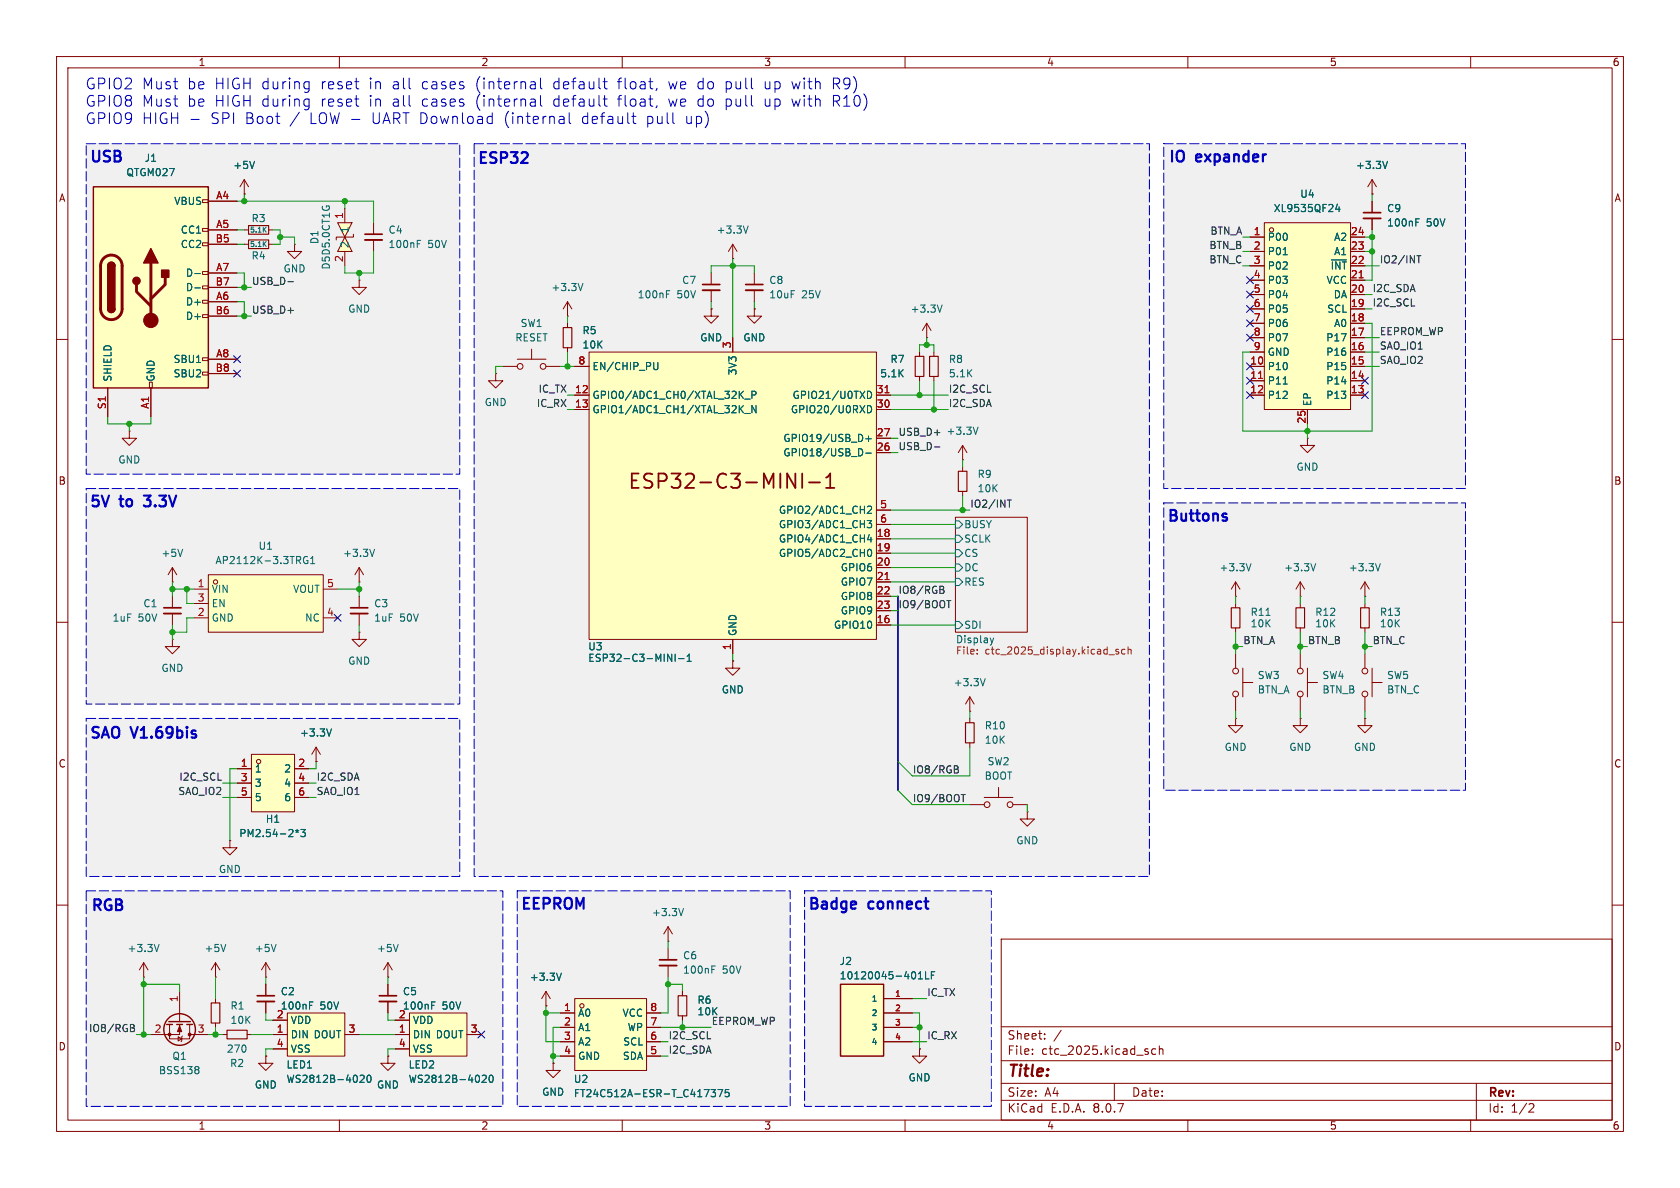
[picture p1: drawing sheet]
<svg xmlns="http://www.w3.org/2000/svg" width="297mm" height="210mm" viewBox="0 0 297 210" stroke-linecap="round" stroke-linejoin="round" font-family="sans-serif">
<g fill="none" stroke="#840000" stroke-width=".18">
<path d="M10 10h277v190h-277zM12 12h273v186h-273zM60 10v2M110 10v2M160 10v2M210 10v2M260 10v2M10 60h2M285 60h2M10 110h2M285 110h2M10 160h2"/>
<path d="M177 166h108v32h-108zM285 160h2M60 198v2M110 198v2M160 198v2M177 194.5h108M177 191.5h108M177 187.5h108M177 181.5h108M182.5 186.3v.1M182.5 185.5v.1M184.7 183.6v.1"/>
<path d="M184.7 182.8v.1M187.6 182.1l-1.3 2M197 191.5v3M203 186v.3M204.3 185.5l-.4-.1-.3 .3v.4l.1 .2h.6M205 185.5l.2-.1 .3 .1 .1 .9M205 184.9v1.5M210 198v2M260 198v2M261 191.5v6.5M270.5 195.1l.5 .1 .2 .3-1 1.1h1"/>
</g>
<path d="M168.9 91.4h12.7v20.4h-12.7z" fill="#ffeee6" stroke="#ffeee6" stroke-width=".18"/>
<g fill="#f0f0f0">
<path d="M15.2 127h66.1v27.9h-66.1z"/>
<path d="M15.2 157.5h73.7v38.1h-73.7z"/>
<path d="M142.2 157.5h33.1v38.1h-33.1z"/>
<path d="M205.7 25.4h53.4v61h-53.4z"/>
<path d="M83.8 25.4h119.4v129.5h-119.4z"/>
<path d="M91.4 157.5h48.3v38.1h-48.3z"/>
<path d="M15.2 25.4h66.1v58.4h-66.1z"/>
<path d="M205.7 88.9h53.4v50.8h-53.4z"/>
<path d="M15.2 86.4h66.1v38.1h-66.1z"/>
</g>
<g fill="none" stroke="#840000" stroke-width=".18">
<path d="M43.2 34.3h.1M43.2 31.8l-.8 1.2M43.2 31.8v2.5M43.2 31.8l.7 1.2M66 39.4v2M43.2 43.2h.7M43.2 40.6h.7M47.5 43.2h.8M47.5 40.6h.8M63.5 49.5v1.3h1.3l-1.3 1.3-1.3-1.3h1.3M63.5 49.5h.1M66 42.4v2.1"/>
<path d="M168.9 91.4h12.7v20.4h-12.7zM63.5 111.8v1.2h1.3l-1.3 1.3-1.3-1.3h1.3M63.5 111.8h.1M63.5 105.4v2M63.5 108.5v2"/>
</g>
<g fill="none" stroke="#006464" stroke-width=".18">
<path d="M45 28.5l-.4 1.3M46.7 43.1l.4 .5M46.7 40.5l.4 .5M47.1 42.7l-.6 .5M47.1 40.2l-.6 .5M73.8 43.1h.4M73.8 42.5h.6M168.9 92.1h.6l.7 .6-.7 .6h-.6zM168.9 94.6h.6l.7 .7-.7 .6h-.6zM168.9 97.2h.6l.7 .6-.7 .6h-.6zM168.9 99.7h.6l.7 .6-.7 .7h-.6zM168.9 102.2h.6l.7 .7-.7 .6h-.6z"/>
<path d="M168.9 109.9h.6l.7 .6-.7 .6h-.6zM175.1 112.8l.3 .8M175.4 113.6l-.2 .3M175.7 112.8l-.3 .8"/>
</g>
<path d="M172.8 115.5v.1M172.8 114.8v.2M196 115.7h1M197.7 114.8h-.3l-.1 .2v.1l.4 .2v.3h-.4M198.9 114.8h-.4l-.2 .2 .1 .6h.5M199.4 114.9l.2-.1h.3l.1 .8M199.4 114.4v1.2" fill="none" stroke="#725600" stroke-width=".18"/>
<path d="M64.5 42.4h3.1M62 108.5h3" fill="none" stroke="#840000" stroke-width=".33"/>
<path d="M64.5 41.4h3.1M62 107.4h3" fill="none" stroke="#840000" stroke-width=".3"/>
<path d="M43.9 39.9h3.6v1.5h-3.6zM43.9 42.4h3.6v1.5h-3.6z" fill="none" stroke="#840000" stroke-width=".2"/>
<path d="M16.5 33h20.3v35.6h-20.3z" fill="#ffffc2"/>
<g fill="none" stroke="#840000" stroke-width=".18">
<path d="M35.8 35.3h1v.5h-1zM36.8 35.6h5.1M35.8 55.6h1v.5h-1zM35.8 53.1h1v.5h-1zM35.8 50.5h1v.6h-1zM35.8 48h1v.5h-1zM35.8 42.9h1v.5h-1zM35.8 40.4h1v.5h-1zM36.8 40.6h5.1M36.8 53.3h5.1M36.8 48.3h5.1M36.8 43.2h5.1"/>
<path d="M36.8 55.9h5.1M36.8 50.8h5.1M19 68.6v5.1M26.4 67.6h.5v1h-.5zM26.7 68.6v5.1M35.8 65.8h1v.5h-1zM35.8 63.2h1v.6h-1zM36.8 63.5h5.1M36.8 66h5.1M63.5 102.9h.1M63.5 100.3l-.8 1.3M63.5 100.3v2.6"/>
<path d="M63.5 100.3l.8 1.3"/>
</g>
<path d="M16.5 33h20.3v35.6h-20.3zM19 54.6a.64 .64 0 0 0 .7 .6 .64 .64 0 0 0 .6-.6M19 47a.64 .64 0 0 1 .7-.6 .64 .64 0 0 1 .6 .6" fill="none" stroke="#840000" stroke-width=".25"/>
<path d="M18.3 45.7a1.9 1.9 0 0 1 2.1-.5 1.9 1.9 0 0 1 1.2 1.8v7.6a1.91 1.91 0 0 1-1.9 1.9 1.91 1.91 0 0 1-1.9-1.9v-7.8l.2-.6zM24.1 50.3v1.3l2.6 2.5M26.7 46.5v10.1M29.2 49v1.3l-2.5 2.5" fill="none" stroke="#840000" stroke-width=".51"/>
<g fill="#840000" stroke="#840000" stroke-width=".25">
<path d="M19 54.6h1.3a.64 .64 0 0 1-.6 .6 .64 .64 0 0 1-.7-.6z"/>
<path d="M19 47h1.3v7.6h-1.3z"/>
<path d="M19.2 46.5a.64 .64 0 0 1 .7-.1 .64 .64 0 0 1 .4 .6h-1.3z"/>
<path d="M26.7 43.9l1.2 2.6h-2.5z"/>
<path d="M28.6 47.8h1.2v1.2h-1.2z"/>
<circle cx="24.1" cy="49.7" r=".63"/>
</g>
<circle cx="26.7" cy="56.6" r="1.27" fill="#840000" stroke="#840000" stroke-width=".18"/>
<path d="M34.4 48.4h1M34.4 50.9h1M66.2 97.1l-.4 1.3" fill="none" stroke="#006464" stroke-width=".18"/>
<path d="M36.8 101.6h20.3v10.2h-20.3z" fill="#ffffc2"/>
<g fill="none" stroke="#840000" stroke-width=".18">
<path d="M52.1 43.2v1.3h1.2l-1.2 1.2-1.3-1.2h1.3M52.1 43.2h.1M163.8 59.7h.1M163.8 57.2l-.7 1.2M163.8 57.2v2.5M163.8 57.2l.8 1.2M22.9 76.2v1.3h1.2l-1.2 1.2-1.3-1.2h1.3M22.9 76.2h.1M165.1 62.2v.8M165.1 66.5v.8M170.2 78.7l-.8 1.3M170.2 78.7v2.6"/>
<path d="M170.2 78.7l.7 1.3M170.2 81.3h.1M30.5 102.9h.1M30.5 100.3v2.6M30.5 105.4v2M30.5 108.5v2M30.5 100.3l-.8 1.3M30.5 100.3l.7 1.3M34.3 104.1h2.5M34.3 109.2h2.5M34.3 106.7h2.5M36.8 101.6h20.3v10.2h-20.3z"/>
<path d="M57.1 104.1h2.6M57.1 109.2h2.6M38.1 172.7h.1M38.1 170.2l-.8 1.3M38.1 170.2v2.5M38.1 176.5v.8M38.1 170.2l.8 1.3M38.1 180.8v.8"/>
<circle cx="38.1" cy="102.9" r=".38"/>
</g>
<path d="M166.6 53.9l-.5 1.3M172.9 75.5l-.4 1.3M32.3 97.1l-.4 1.3M54.4 98.4a.59 .59 0 0 0-.8 .6 .59 .59 0 0 0 .8 .6v-.5h-.2M54.9 99.6h.7M54.9 98.7l.4-.3v1.2M39.9 166.9l-.4 1.3" fill="none" stroke="#006464" stroke-width=".18"/>
<path d="M29 108.5h3" fill="none" stroke="#840000" stroke-width=".33"/>
<path d="M29 107.4h3" fill="none" stroke="#840000" stroke-width=".3"/>
<path d="M164.3 63h1.6v3.5h-1.6zM37.3 177.3h1.6v3.5h-1.6z" fill="none" stroke="#840000" stroke-width=".2"/>
<path d="M104.1 62.2h50.8v50.8h-50.8z" fill="#ffffc2"/>
<g fill="none" stroke="#840000" stroke-width=".18">
<path d="M125.7 54.6v1.3h1.3l-1.3 1.3-1.2-1.3h1.2M125.7 54.6h.1M129.5 59.7v2.5M133.3 54.6v1.3h1.3l-1.3 1.3-1.2-1.3h1.2M133.3 54.6h.1M101.6 69.9h2.5M101.6 72.4h2.5M101.6 64.8h2.5M104.1 62.2h50.8v50.8h-50.8zM154.9 69.9h2.6M154.9 72.4h2.6M154.9 77.5h2.6"/>
<path d="M162.6 62.2v.8M162.6 66.5v.8M154.9 95.3h2.6M154.9 97.8h2.6M154.9 80h2.6M154.9 90.2h2.6M154.9 92.7h2.6M30.5 113v1.3h-1.3l1.3 1.3 1.2-1.3h-1.2M30.5 113h.1M129.5 116.8v1.3h1.3l-1.3 1.3-1.2-1.3h1.2M129.5 116.8h.1M129.5 113v2.6"/>
<path d="M154.9 110.5h2.6M154.9 100.3h2.6M154.9 102.9h2.6M154.9 105.4h2.6M154.9 108h2.6M171.4 125.7h.1M171.4 123.2l-.7 1.3M171.4 123.2v2.5M171.4 123.2l.8 1.3M25.4 172.7h.1M25.4 170.2l-.8 1.3M25.4 170.2v2.5"/>
<path d="M25.4 170.2l.8 1.3M68.6 174v2M68.6 177v2.1"/>
</g>
<path d="M139.2 83.7l1.4 2.5v-2.5M141.8 83.7v2.5M143 85.3h2M146 86.2h1.5M146 84.4l.8-.7v2.5" fill="none" stroke="#840000" stroke-width=".32"/>
<g fill="none" stroke="#006464" stroke-width=".18">
<path d="M116.3 64.1l-.1 1.1-.1 .1h-.4M131.7 70.6h.9M131.7 73.1h.9M132.9 69.8h.6l.2-.2-.1-.3-.7-.1v1.2M133.7 71.7v1.3l-.8-1.3v1.3M152.3 79.4l.2 .5-.2 .6M153.1 77.6h.9M153.4 69.2a.64 .64 0 0 1 .7 .6 .64 .64 0 0 1-.7 .6zM153.4 71.7a.64 .64 0 0 1 .7 .6 .64 .64 0 0 1-.7 .7zM153.5 77.1v.9M153.1 80.1h.9M153.3 92h.8l-.4 .5 .3 .1v.6l-.2 .1-.5-.1"/>
<path d="M153.4 89.6l.4-.1 .3 .3-.8 .9h.8M153.5 97.2l.2-.1a.68 .68 0 0 1 .4 .6 .68 .68 0 0 1-.4 .7l-.2-.2-.1-.3zM153.7 94.5l-.3 .9h.8M154 95v.8M118 115.6l.8 1.3v-1.3M119.4 115.6v1.3M120 116.4h.9M121.5 116.9h.7M121.5 116l.3-.4v1.3M174.2 120l-.5 1.2M28.1 166.9l-.4 1.3M76.3 177.7h.4"/>
<path d="M76.3 177.1h.6"/>
</g>
<path d="M156.5 69.4h.7M156.5 102.5h.7" fill="none" stroke="#a90000" stroke-width=".18"/>
<path d="M161.8 63h1.5v3.5h-1.5z" fill="none" stroke="#840000" stroke-width=".2"/>
<path d="M67.1 177h3" fill="none" stroke="#840000" stroke-width=".33"/>
<path d="M67.1 176h3" fill="none" stroke="#840000" stroke-width=".3"/>
<path d="M72.4 179.1h10.1v7.6h-10.1z" fill="#ffffc2"/>
<g fill="none" stroke="#840000" stroke-width=".18">
<path d="M55.9 134.6h.1M55.9 132.1l-.8 1.3M55.9 132.1v2.5M55.9 132.1l.7 1.3M40.6 148.6v1.3h1.3l-1.3 1.2-1.2-1.2h1.2M40.6 148.6h.1M68.6 172.7h.1M68.6 170.2l-.8 1.3M68.6 170.2v2.5M68.6 170.2l.7 1.3M72.4 179.1h10.1v7.6h-10.1zM68.6 186.7v1.3h1.2l-1.2 1.2-1.3-1.2h1.3"/>
<path d="M68.6 186.7h.1M69.8 182.9h2.6M69.8 180.3h2.6M69.8 185.4h2.6M82.5 182.9h2.6"/>
</g>
<path d="M58.6 128.8l-.4 1.3M70.4 166.9l-.4 1.3M85.2 190.2l.5-.1 .3 .3-.8 .9h.8M86.6 190.2l.2-.1a.68 .68 0 0 1 .4 .6 .68 .68 0 0 1-.4 .6l-.2-.1-.1-.4z" fill="none" stroke="#006464" stroke-width=".18"/>
<path d="M148.6 174h7.6v12.7h-7.6z" fill="#ffffc2"/>
<path d="M148.6 174h7.6v12.7h-7.6z" fill="none" stroke="#840000" stroke-width=".25"/>
<path d="M156.2 176.5h5.1M156.2 179.1h5.1M156.2 181.6h5.1M156.2 184.2h5.1" fill="none" stroke="#840000" stroke-width=".18"/>
<path d="M162.4 173h.7M162.4 172.1l.3-.3v1.2M163.6 171.8v1.2h.6M164.7 172.4h.4M165.3 171.8h-.6v1.2" fill="none" stroke="#006464" stroke-width=".18"/>
<path d="M44.4 133.4h7.7v10.1h-7.7z" fill="#ffffc2"/>
<g fill="none" stroke="#840000" stroke-width=".18">
<path d="M41.9 135.9h2.5M41.9 138.4h2.5M44.4 133.4h7.7v10.1h-7.7zM52.1 135.9h2.5M52.1 138.4h2.5M41.9 141h2.5M52.1 141h2.5M162.6 185.4v1.3h1.2l-1.2 1.3-1.3-1.3h1.3M162.6 185.4h.1"/>
<circle cx="45.7" cy="134.6" r=".38"/>
</g>
<path d="M52.2 146.8l.3 .1M52.5 146.6v.3M52.5 146.9l-.2 .3M52.5 146.9l.2 .3M52.8 146.8l-.3 .1M53.2 146.6h.8l-.4 .5 .3 .1v.6l-.2 .1-.5-.1" fill="none" stroke="#006464" stroke-width=".18"/>
<path d="M50.8 179.1h10.2v7.6h-10.2z" fill="#ffffc2"/>
<path d="M31.7 175.3v5.3M50.8 179.1h10.2v7.6h-10.2zM30 181.1v2.5h3.5v-2.5M31.5 183.3l.6 .3-.6 .4zM31.7 181.1v1.8h-5M32.3 183.1l-.2 .2v.7l-.1 .2M33.5 182.9h3.3M48.3 182.9h2.5M48.3 180.3h2.5M48.3 185.4h2.5M61 182.9h2.5" fill="none" stroke="#840000" stroke-width=".18"/>
<path d="M34.9 188.5l.3 .3-.3 .3 .3 .2v.3l-.3 .2M63.7 190.2l.4-.1 .3 .3-.8 .9h.8M65.1 190.1h.1a.68 .68 0 0 1 .4 .6 .68 .68 0 0 1-.4 .6 .84 .84 0 0 1-.1-1.2z" fill="none" stroke="#006464" stroke-width=".18"/>
<g fill="none" stroke="#840000" stroke-width=".25">
<path d="M29.5 181.1h1M29.8 180.6h3.9M31.2 181.1h1.1M33 181.1h1"/>
<circle cx="31.7" cy="182" r="2.79"/>
</g>
<g fill="#840000" stroke="#840000" stroke-width=".18">
<path d="M31.7 181.4l.4 1h-.7z"/>
<circle cx="30" cy="182.9" r=".25"/>
<circle cx="33.5" cy="182.9" r=".25"/>
</g>
<path d="M223.5 39.4h15.3v33h-15.3z" fill="#ffffc2"/>
<g fill="none" stroke="#840000" stroke-width=".18">
<path d="M223.5 39.4h15.3v33h-15.3zM242.6 34.3h.1M242.6 31.8v2.5M242.6 35.6v2M242.6 38.6v2M242.6 31.8l-.8 1.2M242.6 31.8l.7 1.2M221 41.9h2.5M221 59.7h2.5M221 57.2h2.5M221 54.6h2.5M221 44.5h2.5"/>
<path d="M221 52.1h2.5M221 49.5h2.5M221 47h2.5M238.8 41.9h2.5M238.8 59.7h2.5M238.8 57.2h2.5M238.8 54.6h2.5M238.8 44.5h2.5M238.8 52.1h2.5M238.8 49.5h2.5M238.8 47h2.5M221 64.8h2.5"/>
<path d="M221 67.3h2.5M221 69.9h2.5M221 62.2h2.5M231.1 77.5v1.2h1.3l-1.3 1.3-1.2-1.3h1.2M231.1 77.5h.1M231.1 72.4v2.5M238.8 64.8h2.5M238.8 67.3h2.5M238.8 69.9h2.5M238.8 62.2h2.5M47 172.7h.1M47 170.2l-.8 1.3"/>
<path d="M47 170.2v2.5M47 170.2l.8 1.3"/>
<circle cx="224.8" cy="40.6" r=".38"/>
</g>
<path d="M236.4 36.1l-.3 .9h.8M236.7 36.6v.8M245.3 28.5l-.4 1.3M250.3 39.3h.4M250.3 38.7h.6M226.8 45h.8M235.4 45.9h2.6M226.8 67.9h.8M48.8 166.9l-.4 1.3" fill="none" stroke="#006464" stroke-width=".18"/>
<path d="M240.3 49.1h.7M222.5 66.9h.7" fill="none" stroke="#a90000" stroke-width=".18"/>
<path d="M241 38.6h3.1" fill="none" stroke="#840000" stroke-width=".33"/>
<path d="M241 37.6h3.1" fill="none" stroke="#840000" stroke-width=".3"/>
<path d="M101.6 176.5h12.7v12.7h-12.7z" fill="#ffffc2"/>
<g fill="none" stroke="#840000" stroke-width=".18">
<path d="M96.5 177.8h.1M96.5 175.3l-.7 1.2M96.5 175.3v2.5M96.5 175.3l.8 1.2M99.1 179.1h2.5M101.6 176.5h12.7v12.7h-12.7zM114.3 179.1h2.5M118.1 166.4h.1M118.1 163.8l-.8 1.3M118.1 163.8v2.6M118.1 163.8l.8 1.3M120.6 175.3v.7"/>
<path d="M120.6 179.6v.7M99.1 181.6h2.5M99.1 184.2h2.5M99.1 186.7h2.5M114.3 181.6h2.5M114.3 184.2h2.5M114.3 186.7h2.5"/>
<circle cx="102.9" cy="177.8" r=".38"/>
</g>
<path d="M99.2 172l-.4 1.3M120.8 160.6l-.4 1.3M125.7 192.6h.8l-.4 .5 .3 .1v.6l-.1 .1-.6-.1M126.9 192.6h.9l-.6 1.3M128.9 192.6h-.7v.6l.2-.1h.4l.1 .2v.5l-.2 .1-.5-.1" fill="none" stroke="#006464" stroke-width=".18"/>
<path d="M119.9 176h1.5v3.6h-1.5z" fill="none" stroke="#840000" stroke-width=".2"/>
<g fill="#ffffc2">
<path d="M59.7 39.4h2.5l-1.2 2.5z"/>
<path d="M61 41.9l1.2 2.6h-2.5z"/>
</g>
<g fill="none" stroke="#840000" stroke-width=".18">
<path d="M36.8 35.6h5.1M43.2 34.3h.1M59.7 39.4h2.5l-1.2 2.5zM61 36.8v2.6M242.6 34.3h.1M242.6 35.6v2M242.6 38.6v2M36.8 40.6h5.1M36.8 53.3h5.1M36.8 48.3h5.1M36.8 43.2h5.1M36.8 55.9h5.1"/>
<path d="M36.8 50.8h5.1M61 41.9l1.2 2.6h-2.5zM61 44.5v2.5M62.5 41.4v.5h-3.1v.5M100.3 55.9h.1M100.3 53.3v2.6M100.3 57.2v.7M100.3 53.3l-.7 1.3M100.3 53.3l.8 1.3M125.7 54.6h.1M125.7 48.3v2M125.7 51.3v2"/>
<path d="M129.5 45.7h.1M129.5 43.2l-.7 1.3M129.5 43.2v2.5M129.5 59.7v2.5M129.5 43.2l.8 1.3M133.3 54.6h.1M133.3 48.3v2M133.3 51.3v2M221 41.9h2.5M221 59.7h2.5M221 57.2h2.5M221 54.6h2.5"/>
<path d="M221 44.5h2.5M221 52.1h2.5M221 49.5h2.5M221 47h2.5M238.8 41.9h2.5M238.8 59.7h2.5M238.8 57.2h2.5M238.8 54.6h2.5M238.8 44.5h2.5M238.8 52.1h2.5M238.8 49.5h2.5M238.8 47h2.5"/>
<path d="M19 68.6v5.1M26.7 68.6v5.1M36.8 63.5h5.1M36.8 66h5.1M87.6 66v1.3h1.3l-1.3 1.3-1.2-1.3h1.2M87.6 66h.1M88.9 64.8h2.5M91.4 63.5h5.1M94 61.7v1.8M96.5 64.8h2.6M100.3 61.5v.7M101.6 64.8h2.5"/>
<path d="M101.6 69.9h2.5M101.6 72.4h2.5M154.9 69.9h2.6M154.9 72.4h2.6M154.9 77.5h2.6M162.6 62.2v.8M162.6 66.5v.8M221 64.8h2.5M221 67.3h2.5M221 69.9h2.5M221 62.2h2.5M231.1 72.4v2.5"/>
<path d="M238.8 64.8h2.5M238.8 67.3h2.5M238.8 69.9h2.5M238.8 62.2h2.5M154.9 95.3h2.6M154.9 97.8h2.6M154.9 80h2.6M154.9 90.2h2.6M154.9 92.7h2.6M170.2 82.6v.7M170.2 86.9v.7M129.5 116.8h.1"/>
<path d="M129.5 113v2.6M154.9 110.5h2.6M154.9 100.3h2.6M154.9 102.9h2.6M154.9 105.4h2.6M154.9 108h2.6M218.4 105.4h.1M218.4 102.9l-.7 1.2M218.4 102.9v2.5M218.4 106.7v.7M218.4 111v.8M218.4 115.6v2.5"/>
<path d="M218.4 102.9l.8 1.2M219.7 118.1v5.1M229.9 105.4h.1M229.9 102.9v2.5M229.9 106.7v.7M229.9 111v.8M229.9 115.6v2.5M229.9 102.9l-.8 1.2M229.9 102.9l.7 1.2M231.1 118.1v5.1M241.3 105.4h.1M241.3 102.9v2.5"/>
<path d="M241.3 106.7v.7M241.3 111v.8M241.3 115.6v2.5M241.3 102.9l-.8 1.2M241.3 102.9l.8 1.2M242.6 118.1v5.1M41.9 135.9h2.5M41.9 138.4h2.5M52.1 135.9h2.5M52.1 138.4h2.5M55.9 134.6h.1M171.4 127v.8"/>
<path d="M171.4 131.3v.8M176.5 139.2v1.8M218.4 127v1.3h1.3l-1.3 1.2-1.2-1.2h1.2M218.4 127h.1M218.4 123.2v2.5M219.7 120.7h1.8M229.9 127v1.3h1.2l-1.2 1.2-1.3-1.2h1.3M229.9 127h.1M229.9 123.2v2.5M231.1 120.7h1.8M241.3 127v1.3h1.3l-1.3 1.2-1.3-1.2h1.3M241.3 127h.1"/>
<path d="M241.3 123.2v2.5M242.6 120.7h1.7M41.9 141h2.5M52.1 141h2.5M171.4 142.2h2.6M174 141h5.1M179.1 142.2h2.5M181.6 143.5v1.3h1.3l-1.3 1.3-1.3-1.3h1.3M181.6 143.5h.1M47 174v2M47 177v2.1M68.6 174v2"/>
<path d="M68.6 177v2.1M96.5 177.8h.1M99.1 179.1h2.5M114.3 179.1h2.5M118.1 167.6v2.1M118.1 170.7v2M120.6 175.3v.7M120.6 179.6v.7M156.2 179.1h5.1M156.2 176.5h5.1M39.4 182.9h.7M43.7 182.9h.7"/>
<path d="M47 186.7v1.3h1.3l-1.3 1.2-1.3-1.2h1.3M47 186.7h.1M48.3 182.9h2.5M48.3 180.3h2.5M48.3 185.4h2.5M61 182.9h2.5M68.6 186.7h.1M69.8 182.9h2.6M69.8 180.3h2.6M69.8 185.4h2.6M82.5 182.9h2.6M97.8 188v1.2h1.3l-1.3 1.3-1.3-1.3h1.3"/>
<path d="M97.8 188h.1M99.1 181.6h2.5M99.1 184.2h2.5M99.1 186.7h2.5M114.3 181.6h2.5M114.3 184.2h2.5M114.3 186.7h2.5M156.2 181.6h5.1M156.2 184.2h5.1M162.6 185.4h.1"/>
<circle cx="91.9" cy="64.8" r=".51"/>
<circle cx="96" cy="64.8" r=".51"/>
<circle cx="218.4" cy="118.6" r=".51"/>
<circle cx="229.9" cy="118.6" r=".51"/>
<circle cx="241.3" cy="118.6" r=".51"/>
<circle cx="218.4" cy="122.7" r=".51"/>
<circle cx="229.9" cy="122.7" r=".51"/>
<circle cx="241.3" cy="122.7" r=".51"/>
<circle cx="174.5" cy="142.2" r=".51"/>
<circle cx="178.6" cy="142.2" r=".51"/>
</g>
<g fill="none" stroke="#006464" stroke-width=".18">
<path d="M45 28.5l-.4 1.3M57 36.5v.1M57.7 36.6v-.2h.4l.1 .2M132.3 39.9l-.5 1.3M236.4 36.1l-.3 .9h.8M236.7 36.6v.8M245.3 28.5l-.4 1.3M250.3 39.3h.4M250.3 38.7h.6M34.4 48.4h1M34.4 50.9h1M103.1 50.1l-.5 1.3"/>
<path d="M117.8 52h.4M117.8 51.4h.6M226.8 45h.8M235.4 45.9h2.6M116.3 64.1l-.1 1.1-.1 .1h-.4M131.7 70.6h.9M131.7 73.1h.9M132.9 69.8h.6l.2-.2-.1-.3-.7-.1v1.2M133.7 71.7v1.3l-.8-1.3v1.3M152.3 79.4l.2 .5-.2 .6M153.1 77.6h.9M153.4 69.2a.64 .64 0 0 1 .7 .6 .64 .64 0 0 1-.7 .6z"/>
<path d="M153.4 71.7a.64 .64 0 0 1 .7 .6 .64 .64 0 0 1-.7 .7zM153.5 77.1v.9M226.8 67.9h.8M153.1 80.1h.9M153.3 92h.8l-.4 .5 .3 .1v.6l-.2 .1-.5-.1M153.4 89.6l.4-.1 .3 .3-.8 .9h.8M153.5 97.2l.2-.1a.68 .68 0 0 1 .4 .6 .68 .68 0 0 1-.4 .7l-.2-.2-.1-.3zM153.7 94.5l-.3 .9h.8M154 95v.8M221.2 99.6l-.5 1.3M232.6 99.6l-.4 1.3M244 99.6l-.4 1.3"/>
<path d="M118 115.6l.8 1.3v-1.3M119.4 115.6v1.3M120 116.4h.9M121.5 116.9h.7M121.5 116l.3-.4v1.3M223.8 108.8h.7M58.6 128.8l-.4 1.3M52.2 146.8l.3 .1M52.5 146.6v.3M52.5 146.9l-.2 .3M52.5 146.9l.2 .3M52.8 146.8l-.3 .1"/>
<path d="M53.2 146.6h.8l-.4 .5 .3 .1v.6l-.2 .1-.5-.1M54.7 177.7h.4M54.7 177.1h.6M76.3 177.7h.4M76.3 177.1h.6M99.2 172l-.4 1.3M125.8 171.4h.5M125.8 170.8h.6M162.4 173h.7M162.4 172.1l.3-.3v1.2M163.6 171.8v1.2h.6M164.7 172.4h.4"/>
<path d="M165.3 171.8h-.6v1.2M63.7 190.2l.4-.1 .3 .3-.8 .9h.8M65.1 190.1h.1a.68 .68 0 0 1 .4 .6 .68 .68 0 0 1-.4 .6 .84 .84 0 0 1-.1-1.2zM85.2 190.2l.5-.1 .3 .3-.8 .9h.8M86.6 190.2l.2-.1a.68 .68 0 0 1 .4 .6 .68 .68 0 0 1-.4 .6l-.2-.1-.1-.4zM125.7 192.6h.8l-.4 .5 .3 .1v.6l-.1 .1-.6-.1M126.9 192.6h.9l-.6 1.3M128.9 192.6h-.7v.6l.2-.1h.4l.1 .2v.5l-.2 .1-.5-.1"/>
</g>
<path d="M124.2 51.3h3.1M131.8 51.3h3.1M45.5 177h3M116.6 170.7h3" fill="none" stroke="#840000" stroke-width=".33"/>
<path d="M124.2 50.3h3.1M131.8 50.3h3.1M45.5 176h3M116.6 169.7h3" fill="none" stroke="#840000" stroke-width=".3"/>
<path d="M99.6 57.9h1.5v3.6h-1.5zM169.4 83.3h1.5v3.6h-1.5zM217.7 107.4h1.5v3.6h-1.5zM229.1 107.4h1.5v3.6h-1.5zM240.5 107.4h1.6v3.6h-1.6zM170.7 127.8h1.5v3.5h-1.5zM40.1 182.1h3.6v1.5h-3.6z" fill="none" stroke="#840000" stroke-width=".2"/>
<g fill="none" stroke="#0f0f0f" stroke-width=".18">
<path d="M50.9 49.8h1M250.5 45.2h.7M250.8 45.2v1.3M165.2 79h1M178.1 88.4h.7M178.4 88.4v1.3M166.2 103.6l.6 .1v.3l-.2 .2M166.2 104.2h.4M166.6 104.2l.3 .3-.1 .3-.6 .1M167.4 106.2h.7M167.7 106.2v1.2M168.7 135.4l.6 .1 .1 .2-.3 .3"/>
<path d="M168.7 136h.4M169.1 136l.3 .2v.3l-.7 .1M169.9 140.5h.7M170.3 140.5v1.2M23.1 181.1l.6 .1v.3l-.2 .2M23.1 181.7h.4M23.5 181.7l.3 .2-.1 .3-.6 .2"/>
</g>
<path d="M25.4 87.6h1.2M25.4 89.3l.3 .2" fill="none" stroke="#0000c2" stroke-width=".38"/>
<g fill="none" stroke="#0000c2" stroke-width=".18">
<path d="M54.5 14.4l.1 .1M54.5 17.5l.1 .1M54.6 14.4v1.6l-.1 .3M54.6 17.5v1.5l-.1 .3M54.6 15.6l-.1 .1M54.6 18.7l-.1 .1M95.5 13.8v1.6l.3 .3M95.5 16.9v1.6l.3 .3M100.6 19.9v1.7l.3 .2M106.6 14.4h.7M106.6 17.5h.7M107 15.6l.3 .1"/>
<path d="M107 18.7l.3 .1M147.3 14.8h.8M147.3 17.9h.8M148.1 13.8h-.8v1.9M148.1 16.9h-.8v1.9M33.8 21.1h1.4M111.7 20.6h.7M112.1 21.8h.3"/>
</g>
<path d="M15.2 25.4h66.1v58.4h-66.1zM83.8 25.4h119.4v129.5h-119.4zM205.7 25.4h53.4v61h-53.4zM15.2 86.4h66.1v38.1h-66.1zM205.7 88.9h53.4v50.8h-53.4zM15.2 127h66.1v27.9h-66.1zM15.2 157.5h73.7v38.1h-73.7zM91.4 157.5h48.3v38.1h-48.3zM142.2 157.5h33.1v38.1h-33.1z" fill="none" stroke="#0000c2" stroke-width=".18" stroke-dasharray="1.7 .6"/>
<path d="M158.7 105.4v34.3" fill="none" stroke="#000084" stroke-width=".3"/>
<g fill="none" stroke="#009600" stroke-width=".18">
<path d="M41.9 35.6h24.1v3.8M43.2 34.3v1.3M61 35.6v1.2M242.6 34.3v1.3M41.9 50.8h2.5M41.9 55.9h2.5M41.9 48.3h1.3v2.5M41.9 53.3h1.3v2.6M41.9 40.6h1.3M41.9 43.2h1.3M48.3 40.6h1.2v2.6h-1.2M49.5 41.9h2.6v1.3"/>
<path d="M63.5 48.3v1.2M66 44.5v3.8h-5v-1.3M100.3 55.9v1.3M125.7 48.3v-1.3h7.6v1.3M125.7 53.3v1.3M129.5 45.7v14M133.3 53.3v1.3M163.8 59.7v1.3M219.7 47h1.3M219.7 41.9h1.3M219.7 44.5h1.3M241.3 57.2h1.3v19h-22.9v-14h1.3"/>
<path d="M241.3 47h2.5M241.3 54.6h1.3M241.3 52.1h1.3M241.3 41.9h1.3M241.3 44.5h1.3M241.3 59.7h2.5M242.6 40.6v8.9h-1.3M19 73.7v1.2h7.7v-1.2M22.9 74.9v1.3M88.9 64.8h-1.3v1.2M99.1 64.8h2.5M100.3 62.2v2.6"/>
<path d="M100.3 69.9h1.3M100.3 72.4h1.3M157.5 69.9h10.1M157.5 72.4h10.1M157.5 77.5h1.2M162.6 62.2v-1.2h2.5v1.2M162.6 67.3v2.6M165.1 67.3v5.1M231.1 74.9v2.6M241.3 64.8h2.5M241.3 62.2h2.5M157.5 92.7h11.4"/>
<path d="M157.5 95.3h11.4M157.5 90.2h13.9M157.5 97.8h11.4M157.5 80h1.2M170.2 81.3v1.3M170.2 87.6v2.6M30.5 102.9v2.5M30.5 110.5v2.5M30.5 104.1h3.8M33 104.1v2.6h1.3M34.3 109.2h-1.3v2.6h-2.5M59.7 104.1h3.8"/>
<path d="M63.5 102.9v2.5M63.5 110.5v1.3M129.5 115.6v1.2M157.5 102.9h11.4M157.5 100.3h11.4M157.5 108h1.2M157.5 110.5h11.4M157.5 105.4h1.2M218.4 114.3h1.3M218.4 105.4v1.3M218.4 111.8v3.8M229.9 105.4v1.3"/>
<path d="M229.9 111.8v3.8M229.9 114.3h1.2M241.3 105.4v1.3M241.3 111.8v3.8M241.3 114.3h1.3M39.4 138.4h2.5M41.9 135.9h-1.3v12.7M54.6 138.4h1.3M55.9 134.6v1.3h-1.3M158.7 139.7l2.6 2.5h10.1M171.4 132.1v5.1h-10.1l-2.6-2.6M171.4 125.7v1.3"/>
<path d="M218.4 125.7v1.3M229.9 125.7v1.3M241.3 125.7v1.3M39.4 141h2.5M54.6 141h1.3M181.6 142.2v1.3M25.4 172.7v10.2M25.4 174h6.3v1.3M38.1 172.7v3.8M47 172.7v1.3M47 179.1v1.2h1.3M68.6 179.1v1.2h1.2"/>
<path d="M68.6 172.7v1.3M96.5 177.8v6.4h2.6M96.5 179.1h2.6M118.1 174h2.5v1.3M118.1 166.4v1.2M118.1 172.7v6.4h-1.3M161.3 179.1h1.3v6.3M161.3 176.5h2.5M24.1 182.9h2.6M36.8 182.9h2.6M38.1 181.6v1.3M44.4 182.9h3.9"/>
<path d="M48.3 185.4h-1.3v1.3M63.5 182.9h6.3M69.8 185.4h-1.2v1.3M97.8 186.7h1.3M99.1 181.6h-1.3v6.4M116.8 184.2h1.3M116.8 181.6h8.9M116.8 186.7h1.3M120.6 180.3v1.3M161.3 184.2h2.5M161.3 181.6h1.3"/>
</g>
<g fill="none" stroke="#000084" stroke-width=".18">
<path d="M220.4 59.1l1.2 1.2M220.4 54l1.2 1.2M220.4 56.5l1.2 1.3M220.4 51.5l1.2 1.2M220.4 48.9l1.2 1.2M221.6 59.1l-1.2 1.2M221.6 54l-1.2 1.2M221.6 56.5l-1.2 1.3M221.6 51.5l-1.2 1.2M221.6 48.9l-1.2 1.2M41.3 65.4l1.2 1.2M41.3 62.9l1.2 1.2"/>
<path d="M42.5 65.4l-1.2 1.2M42.5 62.9l-1.2 1.2M220.4 64.2l1.2 1.2M220.4 69.2l1.2 1.3M220.4 66.7l1.2 1.2M221.6 64.2l-1.2 1.2M221.6 69.2l-1.2 1.3M221.6 66.7l-1.2 1.2M240.7 66.7l1.2 1.2M240.7 69.2l1.2 1.3M241.9 66.7l-1.2 1.2M241.9 69.2l-1.2 1.3"/>
<path d="M59.1 108.6l1.2 1.2M60.3 108.6l-1.2 1.2M84.5 182.3l1.2 1.2M85.7 182.3l-1.2 1.2"/>
</g>
<path d="M240.3 49.1h.7M156.5 69.4h.7M222.5 66.9h.7M156.5 102.5h.7" fill="none" stroke="#a90000" stroke-width=".18"/>
<g fill="#009600" stroke="#009600" stroke-width=".18">
<circle cx="63.5" cy="48.3" r=".46"/>
<circle cx="43.2" cy="50.8" r=".46"/>
<circle cx="49.5" cy="41.9" r=".46"/>
<circle cx="43.2" cy="35.6" r=".46"/>
<circle cx="61" cy="35.6" r=".46"/>
<circle cx="231.1" cy="76.2" r=".46"/>
<circle cx="218.4" cy="114.3" r=".46"/>
<circle cx="241.3" cy="114.3" r=".46"/>
<circle cx="229.9" cy="114.3" r=".46"/>
<circle cx="242.6" cy="44.5" r=".46"/>
<circle cx="242.6" cy="41.9" r=".46"/>
<circle cx="63.5" cy="104.1" r=".46"/>
<circle cx="30.5" cy="111.8" r=".46"/>
<circle cx="25.4" cy="174" r=".46"/>
<circle cx="38.1" cy="182.9" r=".46"/>
<circle cx="25.4" cy="182.9" r=".46"/>
<circle cx="129.5" cy="47" r=".46"/>
<circle cx="100.3" cy="64.8" r=".46"/>
<circle cx="118.1" cy="174" r=".46"/>
<circle cx="97.8" cy="186.7" r=".46"/>
<circle cx="96.5" cy="179.1" r=".46"/>
<circle cx="120.6" cy="181.6" r=".46"/>
<circle cx="162.6" cy="181.6" r=".46"/>
<circle cx="165.1" cy="72.4" r=".46"/>
<circle cx="163.8" cy="61" r=".46"/>
<circle cx="162.6" cy="69.9" r=".46"/>
<circle cx="170.2" cy="90.2" r=".46"/>
<circle cx="33" cy="104.1" r=".46"/>
<circle cx="30.5" cy="104.1" r=".46"/>
<circle cx="22.9" cy="74.9" r=".46"/>
<circle cx="43.2" cy="55.9" r=".46"/>
</g>
<text font-size="3.5" fill="#840000" x="110.9" y="86.8">ESP32-C3-MINI-1</text>
<text font-size="2.8" fill="#840000" x="178" y="190.9">Title:</text>
<g font-size="2.7" fill="#0000c2">
<text x="15" y="16.1">GPIO2</text>
<text x="25" y="16.1">Must</text>
<text x="33.1" y="16.1">be</text>
<text x="38" y="16.1">HIGH during</text>
<text x="56.8" y="16.1">reset</text>
<text x="65.4" y="16.1">in</text>
<text x="69.6" y="16.1">all</text>
<text x="74.8" y="16.1">cases</text>
<text x="84.4" y="16.1">(internal</text>
<text x="98.2" y="16.1">default</text>
<text x="109.7" y="16.1">float,</text>
<text x="118.8" y="16.1">we do</text>
<text x="128.9" y="16.1">pull</text>
<text x="135.9" y="16.1">up</text>
<text x="140.8" y="16.1">with</text>
<text x="148.1" y="16.1">R9)</text>
<text x="15" y="19.1">GPIO8</text>
<text x="15" y="22.2">GPIO9</text>
<text x="25" y="19.1">Must</text>
<text x="25" y="22.2">HIGH -</text>
<text x="33.1" y="19.1">be</text>
<text x="37.3" y="22.2">SPI</text>
<text x="38" y="19.1">HIGH during</text>
<text x="43.4" y="22.2">Boot</text>
<text x="51.4" y="22.2">/</text>
<text x="54.9" y="22.2">LOW -</text>
<text x="56.8" y="19.1">reset</text>
<text x="65.4" y="19.1">in</text>
<text x="66" y="22.2">UART Download</text>
<text x="69.6" y="19.1">all</text>
<text x="74.8" y="19.1">cases</text>
<text x="84.4" y="19.1">(internal</text>
<text x="89.6" y="22.2">(internal</text>
<text x="98.2" y="19.1">default</text>
<text x="103.4" y="22.2">default</text>
<text x="109.7" y="19.1">float,</text>
<text x="114.9" y="22.2">pull</text>
<text x="118.8" y="19.1">we do</text>
<text x="121.8" y="22.2">up)</text>
<text x="128.9" y="19.1">pull</text>
<text x="135.9" y="19.1">up</text>
<text x="140.8" y="19.1">with</text>
<text x="148.1" y="19.1">R10)</text>
<text x="15.7" y="29.2">USB</text>
<text x="84.3" y="29.5">ESP32</text>
<text x="206.5" y="29.2">IO</text>
<text x="211.6" y="29.2">expander</text>
<text x="15.7" y="90.2">5V</text>
<text x="21.4" y="90.2">to</text>
<text x="26.4" y="90.2">3.3V</text>
<text x="206.2" y="92.7">Buttons</text>
<text x="15.7" y="131.1">SAO</text>
<text x="23.4" y="131.1">V1.69bis</text>
<text x="16" y="161.5">RGB</text>
<text x="91.9" y="161.3">EEPROM</text>
<text x="142.7" y="161.3">Badge</text>
<text x="153.7" y="161.3">connect</text>
</g>
<g font-size="2.1" fill="#840000">
<text x="178" y="184">Sheet:</text>
<text x="178" y="186.7">File:</text>
<text x="184.1" y="186.7">ctc_2025.kicad_sch</text>
<text x="178" y="196.9">KiCad</text>
<text x="178" y="194.1">Size:</text>
<text x="184.7" y="194.1">A4</text>
<text x="185.7" y="196.9">E.D.A.</text>
<text x="193.3" y="196.9">8.0.7</text>
<text x="200" y="194.1">Date:</text>
<text x="263" y="194.3">Rev:</text>
<text x="263" y="196.9">Id:</text>
<text x="267.1" y="196.9">1/2</text>
</g>
<g font-size="1.8" fill="#840000">
<text x="35" y="11.9">1</text>
<text x="85" y="11.9">2</text>
<text x="135" y="11.9">3</text>
<text x="185" y="11.9">4</text>
<text x="235" y="11.9">5</text>
<text x="285" y="11.9">6</text>
<text x="10.3" y="35.9">A</text>
<text x="285.3" y="35.9">A</text>
<text x="10.3" y="85.9">B</text>
<text x="285.3" y="85.9">B</text>
<text x="10.3" y="135.9">C</text>
<text x="285.3" y="135.9">C</text>
<text x="10.3" y="185.9">D</text>
<text x="285.3" y="185.9">D</text>
<text x="35" y="199.9">1</text>
<text x="85" y="199.9">2</text>
<text x="135" y="199.9">3</text>
<text x="185" y="199.9">4</text>
<text x="235" y="199.9">5</text>
<text x="285" y="199.9">6</text>
</g>
<g font-size="1.8" fill="#006464">
<text x="25.5" y="28.8">J1</text>
<text x="22.2" y="31.3">QTGM027</text>
<text x="41.1" y="30.1">+5V</text>
<text x="229.8" y="35.2">U4</text>
<text x="239.6" y="30.1">+3.3V</text>
<text x="30.7" y="36.4">VBUS</text>
<text x="31.9" y="41.5">CC1</text>
<text x="44.4" y="39.5">R3</text>
<text x="61.8" y="41.3" transform="rotate(-90 61.8 41.3)">1</text>
<text x="68.6" y="41.5">C4</text>
<text x="126.6" y="41.5">+3.3V</text>
<text x="225.1" y="37.7">XL9535QF24</text>
<text x="245.1" y="37.7">C9</text>
<text x="245.1" y="40.2">100nF</text>
<text x="252.2" y="40.2">50V</text>
<text x="31.9" y="44">CC2</text>
<text x="44.4" y="46.1">R4</text>
<text x="56.5" y="43.3" transform="rotate(-90 56.5 43.3)">D1</text>
<text x="58.5" y="47.8" transform="rotate(-90 58.5 47.8)">D5D5.0CT1G</text>
<text x="61.8" y="43.9" transform="rotate(-90 61.8 43.9)">2</text>
<text x="68.6" y="44">100nF</text>
<text x="75.6" y="44">50V</text>
<text x="224" y="42.8">P00</text>
<text x="224" y="45.3">P01</text>
<text x="224" y="47.9">P02</text>
<text x="235.1" y="47.9">~{INT}</text>
<text x="235.8" y="45.3">A1</text>
<text x="235.8" y="42.8">A2</text>
<text x="32.8" y="49.1">D-</text>
<text x="32.8" y="51.7">D-</text>
<text x="50" y="48.4">GND</text>
<text x="97.4" y="51.7">+3.3V</text>
<text x="112.6" y="52.9">100nF</text>
<text x="119.7" y="52.9">50V</text>
<text x="120.5" y="50.4">C7</text>
<text x="135.9" y="50.4">C8</text>
<text x="135.9" y="52.9">10uF</text>
<text x="141.7" y="52.9">25V</text>
<text x="224" y="50.4">P03</text>
<text x="224" y="52.9">P04</text>
<text x="234.4" y="50.4">VCC</text>
<text x="235.7" y="52.9">DA</text>
<text x="32.8" y="54.2">D+</text>
<text x="32.8" y="56.7">D+</text>
<text x="61.5" y="55.5">GND</text>
<text x="91.9" y="58">SW1</text>
<text x="102.9" y="59.3">R5</text>
<text x="160.9" y="55.5">+3.3V</text>
<text x="224" y="55.5">P05</text>
<text x="224" y="58">P06</text>
<text x="234.5" y="55.5">SCL</text>
<text x="235.8" y="58">A0</text>
<text x="30.6" y="64.4">SBU1</text>
<text x="91" y="60.6">RESET</text>
<text x="102.9" y="61.8">10K</text>
<text x="104.6" y="65.6">EN/CHIP_PU</text>
<text x="123.7" y="60.6">GND</text>
<text x="131.3" y="60.6">GND</text>
<text x="157.3" y="64.4">R7</text>
<text x="167.6" y="64.4">R8</text>
<text x="224" y="65.6">P10</text>
<text x="224" y="60.6">P07</text>
<text x="224" y="63.1">GND</text>
<text x="234.4" y="65.6">P15</text>
<text x="234.4" y="63.1">P16</text>
<text x="234.4" y="60.6">P17</text>
<text x="19.9" y="67.6" transform="rotate(-90 19.9 67.6)">SHIELD</text>
<text x="27.5" y="67.6" transform="rotate(-90 27.5 67.6)">GND</text>
<text x="30.6" y="66.9">SBU2</text>
<text x="85.6" y="72">GND</text>
<text x="104.6" y="70.7">GPIO0/ADC1_CH0/XTAL_32K_P</text>
<text x="130.4" y="66.4" transform="rotate(-90 130.4 66.4)">3V3</text>
<text x="140" y="70.7">GPIO21/U0TXD</text>
<text x="155.5" y="66.9">5.1K</text>
<text x="167.6" y="66.9">5.1K</text>
<text x="224" y="68.2">P11</text>
<text x="224" y="70.7">P12</text>
<text x="232" y="71.9" transform="rotate(-90 232 71.9)">EP</text>
<text x="234.4" y="70.7">P13</text>
<text x="234.4" y="68.2">P14</text>
<text x="104.6" y="73.3">GPIO1/ADC1_CH1/XTAL_32K_N</text>
<text x="139.7" y="73.3">GPIO20/U0RXD</text>
<text x="167.2" y="77.1">+3.3V</text>
<text x="20.8" y="82.1">GND</text>
<text x="138.4" y="80.9">GPIO18/USB_D-</text>
<text x="138.4" y="78.3">GPIO19/USB_D+</text>
<text x="229.1" y="83.4">GND</text>
<text x="172.7" y="84.7">R9</text>
<text x="172.7" y="87.2">10K</text>
<text x="137.6" y="91">GPIO2/ADC1_CH2</text>
<text x="137.6" y="93.6">GPIO3/ADC1_CH3</text>
<text x="170.4" y="93.6">BUSY</text>
<text x="28.4" y="98.7">+5V</text>
<text x="38" y="99.9">AP2112K-3.3TRG1</text>
<text x="45.6" y="97.4">U1</text>
<text x="60.6" y="98.7">+3.3V</text>
<text x="137.6" y="96.1">GPIO4/ADC1_CH4</text>
<text x="137.6" y="98.7">GPIO5/ADC2_CH0</text>
<text x="148.5" y="101.2">GPIO6</text>
<text x="170.4" y="96.1">SCLK</text>
<text x="170.4" y="98.7">CS</text>
<text x="170.4" y="101.2">DC</text>
<text x="215.5" y="101.2">+3.3V</text>
<text x="226.9" y="101.2">+3.3V</text>
<text x="238.4" y="101.2">+3.3V</text>
<text x="25.2" y="107.5">C1</text>
<text x="37.3" y="105">VIN</text>
<text x="37.3" y="107.5">EN</text>
<text x="51.7" y="105">VOUT</text>
<text x="66" y="107.5">C3</text>
<text x="148.5" y="103.7">GPIO7</text>
<text x="148.5" y="106.3">GPIO8</text>
<text x="170.4" y="103.7">RES</text>
<text x="19.8" y="110.1">1uF</text>
<text x="24.4" y="110.1">50V</text>
<text x="37.3" y="110.1">GND</text>
<text x="53.8" y="110.1">NC</text>
<text x="66" y="110.1">1uF</text>
<text x="70.7" y="110.1">50V</text>
<text x="130.4" y="112.5" transform="rotate(-90 130.4 112.5)">GND</text>
<text x="147.3" y="111.4">GPIO10</text>
<text x="148.5" y="108.8">GPIO9</text>
<text x="170.4" y="111.4">SDI</text>
<text x="221" y="109.1">R11</text>
<text x="221" y="111.1">10K</text>
<text x="232.4" y="109.1">R12</text>
<text x="232.4" y="111.1">10K</text>
<text x="243.8" y="109.1">R13</text>
<text x="243.8" y="111.1">10K</text>
<text x="28.4" y="119">GND</text>
<text x="61.5" y="117.7">GND</text>
<text x="103.9" y="115.2">U3</text>
<text x="103.9" y="117.2">ESP32-C3-MINI-1</text>
<text x="127.5" y="122.8">GND</text>
<text x="168.5" y="121.5">+3.3V</text>
<text x="222.3" y="122.8">BTN_A</text>
<text x="222.3" y="120.2">SW3</text>
<text x="233.7" y="122.8">BTN_B</text>
<text x="233.7" y="120.2">SW4</text>
<text x="245.1" y="122.8">BTN_C</text>
<text x="245.1" y="120.2">SW5</text>
<text x="52.9" y="130.4">+3.3V</text>
<text x="174" y="129.1">R10</text>
<text x="174" y="131.7">10K</text>
<text x="45" y="136.8">1</text>
<text x="50.1" y="136.8">2</text>
<text x="174.5" y="135.5">SW2</text>
<text x="216.4" y="132.9">GND</text>
<text x="227.8" y="132.9">GND</text>
<text x="239.3" y="132.9">GND</text>
<text x="45" y="139.3">3</text>
<text x="45" y="141.8">5</text>
<text x="50.1" y="139.3">4</text>
<text x="50.1" y="141.8">6</text>
<text x="174" y="138">BOOT</text>
<text x="42.2" y="148.2">PM2.54-2*3</text>
<text x="46.9" y="145.6">H1</text>
<text x="179.6" y="149.5">GND</text>
<text x="38.6" y="154.5">GND</text>
<text x="115.2" y="162.2">+3.3V</text>
<text x="22.5" y="168.5">+3.3V</text>
<text x="36.1" y="168.5">+5V</text>
<text x="45" y="168.5">+5V</text>
<text x="66.5" y="168.5">+5V</text>
<text x="93.6" y="173.6">+3.3V</text>
<text x="120.7" y="169.8">C6</text>
<text x="120.7" y="172.3">100nF</text>
<text x="127.7" y="172.3">50V</text>
<text x="148.3" y="170.8">J2</text>
<text x="148.3" y="173.3">10120045-401LF</text>
<text x="40.6" y="178.7">R1</text>
<text x="49.5" y="176.1">C2</text>
<text x="49.5" y="178.7">100nF</text>
<text x="56.6" y="178.7">50V</text>
<text x="71.1" y="176.1">C5</text>
<text x="71.1" y="178.7">100nF</text>
<text x="78.2" y="178.7">50V</text>
<text x="102.1" y="179.9">A0</text>
<text x="110" y="179.9">VCC</text>
<text x="123.2" y="177.6">R6</text>
<text x="123.2" y="179.7">10K</text>
<text x="40.6" y="181.2">10K</text>
<text x="51.3" y="183.7">DIN DOUT</text>
<text x="51.3" y="181.2">VDD</text>
<text x="72.9" y="183.7">DIN DOUT</text>
<text x="72.9" y="181.2">VDD</text>
<text x="102.1" y="182.5">A1</text>
<text x="102.1" y="185">A2</text>
<text x="110.1" y="185">SCL</text>
<text x="110.9" y="182.5">WP</text>
<text x="28" y="190.1">BSS138</text>
<text x="30.4" y="187.6">Q1</text>
<text x="40" y="186.3">270</text>
<text x="40.6" y="188.8">R2</text>
<text x="50.6" y="191.6">WS2812B-4020</text>
<text x="50.6" y="189.1">LED1</text>
<text x="51.3" y="186.3">VSS</text>
<text x="72.1" y="191.6">WS2812B-4020</text>
<text x="72.1" y="189.1">LED2</text>
<text x="72.9" y="186.3">VSS</text>
<text x="101.4" y="191.6">U2</text>
<text x="102.1" y="187.6">GND</text>
<text x="110" y="187.6">SDA</text>
<text x="160.5" y="191.4">GND</text>
<text x="45" y="192.6">GND</text>
<text x="66.5" y="192.6">GND</text>
<text x="95.8" y="193.9">GND</text>
<text x="101.4" y="194.2">FT24C512A-ESR-T_C417375</text>
</g>
<g font-size="1.8" fill="#a90000">
<text x="38.1" y="35.3">A4</text>
<text x="38.1" y="40.4">A5</text>
<text x="60.7" y="38.8" transform="rotate(-90 60.7 38.8)">1</text>
<text x="221.5" y="41.7">1</text>
<text x="238.7" y="41.7">24</text>
<text x="38" y="42.9">B5</text>
<text x="60.7" y="46.4" transform="rotate(-90 60.7 46.4)">2</text>
<text x="221.5" y="44.2">2</text>
<text x="221.5" y="46.7">3</text>
<text x="238.7" y="46.7">22</text>
<text x="238.7" y="44.2">23</text>
<text x="38" y="50.5">B7</text>
<text x="38.1" y="53.1">A6</text>
<text x="38.1" y="48">A7</text>
<text x="221.5" y="49.3">4</text>
<text x="221.5" y="51.8">5</text>
<text x="238.7" y="51.8">20</text>
<text x="238.7" y="49.3">21</text>
<text x="38" y="55.6">B6</text>
<text x="221.5" y="54.4">6</text>
<text x="221.5" y="56.9">7</text>
<text x="221.5" y="59.4">8</text>
<text x="238.7" y="59.4">17</text>
<text x="238.7" y="56.9">18</text>
<text x="238.7" y="54.4">19</text>
<text x="38" y="65.8">B8</text>
<text x="38.1" y="63.2">A8</text>
<text x="102.2" y="64.5">8</text>
<text x="129.3" y="61.7" transform="rotate(-90 129.3 61.7)">3</text>
<text x="220.9" y="64.5">10</text>
<text x="221.5" y="62">9</text>
<text x="238.7" y="64.5">15</text>
<text x="238.7" y="62">16</text>
<text x="101.6" y="69.6">12</text>
<text x="154.9" y="69.6">31</text>
<text x="220.9" y="67.1">11</text>
<text x="220.9" y="69.6">12</text>
<text x="238.7" y="69.6">13</text>
<text x="238.7" y="67.1">14</text>
<text x="18.8" y="72.4" transform="rotate(-90 18.8 72.4)">S1</text>
<text x="26.4" y="72.4" transform="rotate(-90 26.4 72.4)">A1</text>
<text x="101.6" y="72.1">13</text>
<text x="154.9" y="77.2">27</text>
<text x="154.9" y="72.1">30</text>
<text x="230.9" y="75" transform="rotate(-90 230.9 75)">25</text>
<text x="154.9" y="79.8">26</text>
<text x="155.5" y="89.9">5</text>
<text x="154.9" y="95">18</text>
<text x="155.5" y="92.5">6</text>
<text x="154.9" y="97.5">19</text>
<text x="154.9" y="100.1">20</text>
<text x="34.9" y="103.9">1</text>
<text x="34.9" y="106.4">3</text>
<text x="57.7" y="103.9">5</text>
<text x="154.9" y="102.6">21</text>
<text x="154.9" y="105.2">22</text>
<text x="154.9" y="107.7">23</text>
<text x="34.9" y="109">2</text>
<text x="57.7" y="109">4</text>
<text x="154.9" y="110.2">16</text>
<text x="129.3" y="115" transform="rotate(-90 129.3 115)">1</text>
<text x="42.5" y="135.6">1</text>
<text x="52.6" y="135.6">2</text>
<text x="42.5" y="138.2">3</text>
<text x="42.5" y="140.7">5</text>
<text x="52.6" y="138.2">4</text>
<text x="52.6" y="140.7">6</text>
<text x="31.5" y="177.2" transform="rotate(-90 31.5 177.2)">1</text>
<text x="99.6" y="178.8">1</text>
<text x="114.9" y="178.8">8</text>
<text x="27.2" y="182.6">2</text>
<text x="34.9" y="182.6">3</text>
<text x="48.8" y="182.6">1</text>
<text x="48.8" y="180.1">2</text>
<text x="48.8" y="185.2">4</text>
<text x="61.5" y="182.6">3</text>
<text x="70.4" y="182.6">1</text>
<text x="70.4" y="180.1">2</text>
<text x="70.4" y="185.2">4</text>
<text x="83.1" y="182.6">3</text>
<text x="99.6" y="181.4">2</text>
<text x="99.6" y="183.9">3</text>
<text x="114.9" y="183.9">6</text>
<text x="114.9" y="181.4">7</text>
<text x="99.6" y="186.4">4</text>
<text x="114.9" y="186.4">5</text>
</g>
<g font-size="1.8" fill="#0f0f0f">
<text x="213.9" y="41.6">BTN_A</text>
<text x="213.7" y="44.1">BTN_B</text>
<text x="213.7" y="46.6">BTN_C</text>
<text x="243.8" y="46.6">IO2/INT</text>
<text x="44.4" y="50.5">USB_D-</text>
<text x="242.6" y="51.7">I2C_SDA</text>
<text x="44.4" y="55.5">USB_D+</text>
<text x="242.6" y="54.3">I2C_SCL</text>
<text x="243.8" y="59.3">EEPROM_WP</text>
<text x="243.8" y="61.9">SAO_IO1</text>
<text x="243.8" y="64.4">SAO_IO2</text>
<text x="95.1" y="69.5">IC_TX</text>
<text x="167.6" y="69.5">I2C_SCL</text>
<text x="94.8" y="72">IC_RX</text>
<text x="158.7" y="77.1">USB_D+</text>
<text x="167.6" y="72">I2C_SDA</text>
<text x="158.7" y="79.7">USB_D-</text>
<text x="171.4" y="89.8">IO2/INT</text>
<text x="158.7" y="105.1">IO8/RGB</text>
<text x="158.7" y="107.6">IO9/BOOT</text>
<text x="219.7" y="114">BTN_A</text>
<text x="231.1" y="114">BTN_B</text>
<text x="242.6" y="114">BTN_C</text>
<text x="161.3" y="136.8">IO8/RGB</text>
<text x="31.4" y="140.6">SAO_IO2</text>
<text x="31.6" y="138.1">I2C_SCL</text>
<text x="55.9" y="138.1">I2C_SDA</text>
<text x="55.9" y="140.6">SAO_IO1</text>
<text x="161.3" y="141.9">IO9/BOOT</text>
<text x="163.8" y="176.2">IC_TX</text>
<text x="15.6" y="182.5">IO8/RGB</text>
<text x="118.1" y="183.8">I2C_SCL</text>
<text x="125.7" y="181.3">EEPROM_WP</text>
<text x="163.8" y="183.8">IC_RX</text>
<text x="118.1" y="186.3">I2C_SDA</text>
</g>
<g font-size="1.8" fill="#725600">
<text x="168.9" y="113.8">Display</text>
<text x="168.9" y="116">File:</text>
<text x="174.1" y="116">ctc_2025_display.kicad_sch</text>
</g>
<g font-size="1.4" fill="#006464">
<text x="154" y="177.3">1</text>
<text x="154" y="179.8">2</text>
<text x="154" y="182.3">3</text>
<text x="154" y="184.9">4</text>
</g>
<g font-size="1.4" fill="#a90000">
<text x="158.1" y="176.3">1</text>
<text x="158.1" y="178.8">2</text>
<text x="158.1" y="181.4">3</text>
<text x="158.1" y="183.9">4</text>
</g>
<g font-size="1.2" fill="#006464">
<text x="44.1" y="41.3">5.1K</text>
<text x="44.1" y="43.9">5.1K</text>
</g>
</svg>
